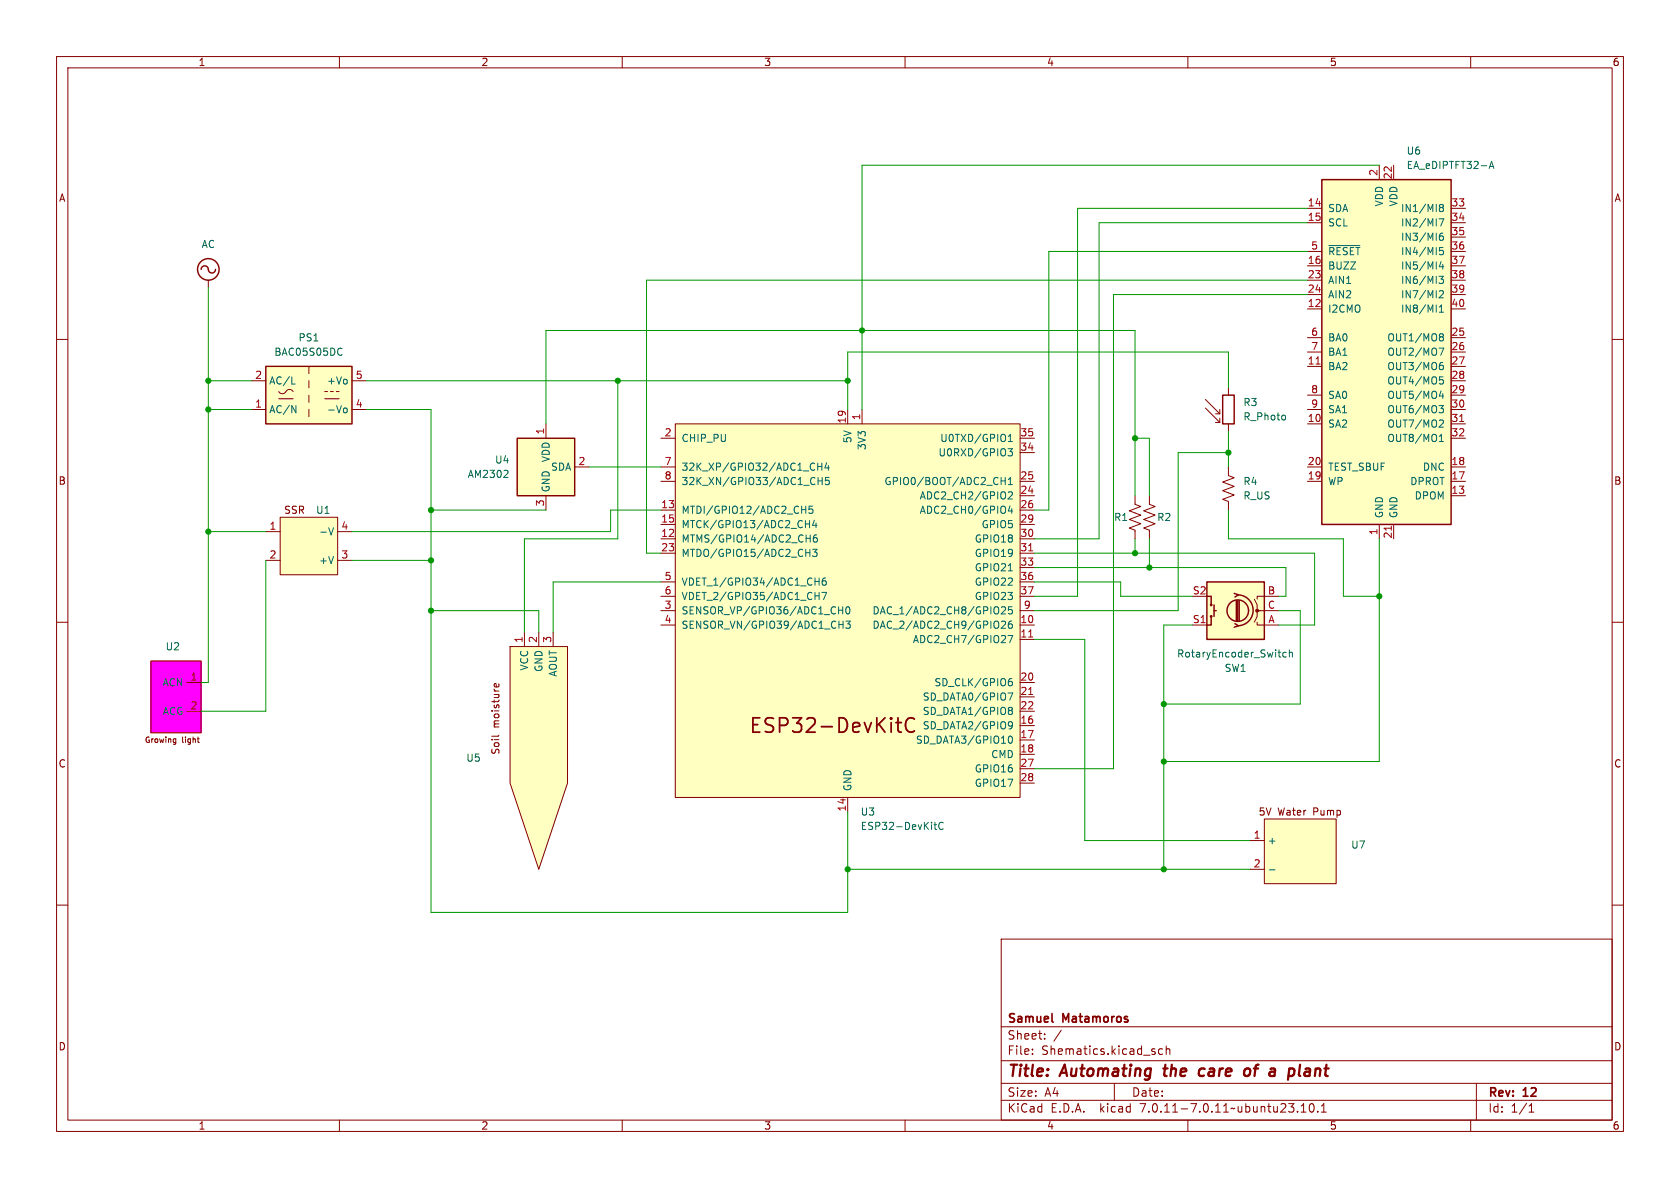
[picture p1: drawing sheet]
<svg xmlns="http://www.w3.org/2000/svg" width="297mm" height="210mm" viewBox="0 0 297 210" stroke-linecap="round" stroke-linejoin="round" font-family="sans-serif">
<g fill="none" stroke="#840000" stroke-width=".18">
<path d="M10 10h277v190h-277zM12 12h273v186h-273zM60 10v2M110 10v2M160 10v2M210 10v2M260 10v2M231.1 36.8h2.6M231.1 39.4h2.6M243.8 29.2v2.6M246.4 29.2v2.6M256.5 36.8h2.6"/>
<path d="M256.5 39.4h2.6M10 60h2M231.1 54.6h2.6M231.1 47h2.6M231.1 49.5h2.6M231.1 52.1h2.6M231.1 59.7h2.6M231.1 44.5h2.6M256.5 54.6h2.6M256.5 47h2.6M256.5 49.5h2.6M256.5 52.1h2.6"/>
<path d="M256.5 59.7h2.6M256.5 41.9h2.6M256.5 44.5h2.6M285 60h2M213.1 72.1l2.5 2.6M213.1 70.6l2.5 2.6M214.9 74.7h.7M214.9 73.2h.7M215.6 72.4v.8M215.6 73.9v.8M217.2 68.6v1.3M217.2 74.9v1.3"/>
<path d="M231.1 74.9h2.6M231.1 64.8h2.6M231.1 62.2h2.6M231.1 69.9h2.6M231.1 72.4h2.6M256.5 74.9h2.6M256.5 64.8h2.6M256.5 62.2h2.6M256.5 67.3h2.6M256.5 69.9h2.6M256.5 72.4h2.6M256.5 77.5h2.6"/>
<path d="M47 94h2.5M47 99.1h2.5M49.5 91.4h10.2v10.2h-10.2zM59.7 94h2.5M59.7 99.1h2.5M200.7 87.6v1.6l1 .3-2.1 .8 2.1 .8-2.1 .7 2.1 .8-2.1 .7 1.1 .4v1.6M217.2 82.6v1.5l1 .4-2 .7 2 .8-2 .7 2 .8-2 .8 1 .3v1.6M231.1 85.1h2.6M231.1 82.6h2.6M243.8 92.7v2.6M246.4 92.7v2.6M256.5 87.6h2.6"/>
<path d="M256.5 85.1h2.6M256.5 82.6h2.6M10 110h2M26.7 116.8h8.9v12.7h-8.9zM285 110h2M30.8 130.6l.3 .1M31.1 130.6v.8l-.2 .2M31.1 131.2l-.3 .1M33 120.7h2.6M33 125.7h2.6M34.9 130.6h.3M35.1 131.2l.1 .1"/>
<path d="M10 160h2M221 148.6h2.5M221 153.7h2.5M223.5 144.8h12.7v11.4h-12.7zM285 160h2M177 166h108v32h-108zM60 198v2M110 198v2M160 198v2M177 194.5h108M177 191.5h108M177 187.5h108"/>
<path d="M177 181.5h108M182.5 186.3v.1M182.5 185.5v.1M184.7 183.6v.1M184.7 182.8v.1M187.6 182.1l-1.3 2M197 191.5v3M205.5 185.5l-.4-.1-.3 .3v.4l.2 .2h.5M206.2 185.5l.2-.1 .3 .1 .1 .9M206.2 184.9v1.5M210 198v2M229.4 196.5v.1"/>
<path d="M230 196.6h.9M230 195.5l.5-.4v1.5M231.6 195.2l.2-.1a.81 .81 0 0 1 .6 .6 .81 .81 0 0 1-.3 .8l-.1 .1a.81 .81 0 0 1-.4-1.4zM233 196.5v.1M233.6 196.6h.9M233.6 195.5l.4-.4v1.5M260 198v2M261 191.5v6.5M270.3 196.6h.9M270.3 195.5l.4-.4v1.5"/>
</g>
<path d="M205.7 188.9h.7M206 188.2l-.2 1.7 .3 .3M213 189a.66 .66 0 0 0-1 .3l-.1 .5 .2 .3 .2 .1 .5-.1M220.4 188.9h.3l.3 .2v.7a.62 .62 0 0 1-.7 .4M221.7 188.9h.7M229.8 188.2l-.2 1.7M231 188.9l-.2 .1M231.4 189.4h-.5a.4 .4 0 0 0-.3 .4 .4 .4 0 0 0 .2 .4h.5" fill="none" stroke="#840000" stroke-width=".4"/>
<path d="M186 180.5l.2 .2" fill="none" stroke="#840000" stroke-width=".3"/>
<g fill="#ffffc2" stroke="#ffffc2" stroke-width=".18">
<path d="M233.7 31.8h22.8v60.9h-22.8z"/>
<path d="M223.5 144.8h12.7v11.4h-12.7z"/>
<path d="M49.5 91.4h10.2v10.2h-10.2z"/>
</g>
<path d="M233.7 31.8h22.8v60.9h-22.8zM216.2 69.9h2v5h-2z" fill="none" stroke="#840000" stroke-width=".25"/>
<path d="M232.7 64.4h.7M258.1 74.5h.7M246 93v.7" fill="none" stroke="#a90000" stroke-width=".18"/>
<g fill="none" stroke="#006464" stroke-width=".18">
<path d="M254.4 38.7h.8l-.5 1.2M254.7 36.7l-.2-.3 .2-.3 .4 .1 .1 .2-.3 .3M254.7 36.7l-.2 .2v.4l.2 .1 .4-.1 .1-.1v-.3l-.3-.2M254.7 36.7h.2M263.3 29.8l.4-1.3 .4 1.3M263.4 29.4h.6M234.9 43.4h5.5M254.4 48.8h.8l-.4 .5 .3 .1v.6l-.2 .1-.5-.1M254.5 51.5l.4-.1 .3 .3-.8 .9h.8M254.5 54.3l.3-.4v1.3M254.5 55.2h.7M254.7 59l.4 .1 .1 .1-.3 .3"/>
<path d="M254.7 59.5h.2M254.8 46.2l-.3 .9h.7M254.9 59.5l.3 .3v.2l-.1 .2-.4 .1M255.1 41.2l-.4 .1a.86 .86 0 0 0 0 1.2l.4-.1 .1-.5-.3-.2-.3 .1-.1 .1M255.1 46.7v.9M255.1 43.8h-.6v.6l.1-.2 .5 .1 .1 .2-.1 .4-.2 .1-.4-.1M227.1 73.5l.2 .1-.2 .6M254.4 71.7h.8l-.4 .5 .3 .1 .1 .4-.3 .3h-.3M254.4 61.5h.8l-.5 1.3M254.5 70h.7M254.5 78h.7M254.5 77.1l.3-.3v1.2"/>
<path d="M254.5 66.6h.6M254.6 67.1h.3l.3 .2-.1 .5-.5 .1M254.6 74.2l.5 .1 .1 .3-.8 .9h.8M254.7 64.6h.4l.1 .2-.1 .4-.4 .1M255.1 64.1h-.4M255.1 69.6v.8M59 93.3l-.5 1.3M224.4 153.8h1"/>
</g>
<path d="M26.7 116.8h8.9v12.7h-8.9z" fill="#f0f" stroke="#f0f" stroke-width=".18"/>
<path d="M90.2 114.3h10.1v24.1l-5.1 15.3-5-15.3z" fill="#ffffc2"/>
<g fill="none" stroke="#840000" stroke-width=".18">
<path d="M36.8 49.5v1.3M44.4 72.4h2.6M44.4 67.3h2.6M49.3 69.2a.78 .78 0 0 0 .8 .4 .78 .78 0 0 0 .6-.6 .73 .73 0 0 1 1.1 .2M49.3 70.5h2.5M54.6 64.8v1.2M54.6 67.3v1.3M54.6 69.9v1.2M54.6 72.4v1.3M57.4 70.5h2.5M57.4 69.2h.5M58.4 69.2h.5"/>
<path d="M59.4 69.2h.5M62.2 72.4h2.6M62.2 67.3h2.6M96.5 74.9v2.6M116.8 77.5h2.6M119.4 74.9h60.9v66.1h-60.9zM149.9 72.4v2.5M152.4 72.4v2.5M180.3 77.5h2.6M96.5 87.6v2.6M101.6 82.6h2.5M116.8 82.6h2.6"/>
<path d="M116.8 95.3h2.6M116.8 90.2h2.6M116.8 92.7h2.6M116.8 97.8h2.6M116.8 85.1h2.6M180.3 95.3h2.6M180.3 90.2h2.6M180.3 92.7h2.6M180.3 97.8h2.6M180.3 87.6h2.6M180.3 85.1h2.6M180.3 80h2.6"/>
<path d="M203.2 87.6v1.6l1 .3-2 .8 2 .8-2 .7 2 .8-2 .7 1 .4v1.6M90.2 114.3h10.1v24.1l-5.1 15.3-5-15.3zM92.7 111.8v2.5M95.2 111.8v2.5M97.8 111.8v2.5M116.8 110.5h2.6M116.8 105.4h2.6M116.8 108h2.6M116.8 102.9h2.6M180.3 110.5h2.6M180.3 105.4h2.6M180.3 108h2.6"/>
<path d="M180.3 113h2.6M180.3 100.3h2.6M180.3 102.9h2.6M210.8 110.5h2.6M221.7 105.9l.5 1v1.1h3.9M222.2 110v.5h3.9M222.8 108h-.6v1l-.5 1M226.1 105.4h-3.9v.5M87.4 121.4v-.4l.3-.2 .1 .6M88.1 120.9v.5M88.2 130l-.1 .1M180.3 128.3h2.6"/>
<path d="M180.3 130.8h2.6M180.3 133.4h2.6M180.3 120.7h2.6M180.3 123.2h2.6M180.3 125.7h2.6M180.3 135.9h2.6M180.3 138.4h2.6M149.9 141v2.5"/>
</g>
<g fill="#ffffc2" stroke="#ffffc2" stroke-width=".18">
<path d="M213.4 102.9h10.1v10.1h-10.1z"/>
<path d="M91.4 77.5h10.2v10.1h-10.2z"/>
<path d="M47 64.8h15.2v10.1h-15.2z"/>
<path d="M119.4 74.9h60.9v66.1h-60.9z"/>
</g>
<g fill="none" stroke="#840000" stroke-width=".25">
<path d="M35.6 47.6a.67 .67 0 0 1 .7-.6 .67 .67 0 0 1 .6 .8 .64 .64 0 0 0 .7 .4 .64 .64 0 0 0 .5-.6M47 64.8h15.2v10.1h-15.2zM91.4 77.5h10.2v10.1h-10.2zM213.4 102.9h10.1v10.1h-10.1zM213.4 105.4h.7v1.5M214.1 109v1.5h-.7M214.6 108h.4M214.6 106.9v2.1M218.2 104.9l.7 .3-.6 .3M218.3 110.2l.6 .4-.7 .3M218.6 106.2v3.5M218.8 105.2a2.73 2.73 0 0 1 2.7 2.7 2.73 2.73 0 0 1-2.7 2.7"/>
<path d="M218.8 106.2v3.5M219.1 106.2v3.5"/>
<circle cx="36.8" cy="47.6" r="1.9"/>
<circle cx="214.1" cy="106.9" r=".13"/>
<circle cx="214.1" cy="109" r=".13"/>
<circle cx="218.8" cy="108" r="1.9"/>
</g>
<circle cx="222.2" cy="107.9" r=".25" fill="#840000" stroke="#840000" stroke-width=".18"/>
<g fill="none" stroke="#006464" stroke-width=".18">
<path d="M51.6 71.7l.7 1.3v-1.3M51.6 67.9h.6M60.2 61.5l.3 .2M60.5 62.7l-.3 .1M61 72.1l.3 .1 .1 .2-.1 .4-.3 .2M178.2 79.3h.8l-.4 .5 .3 .1v.6l-.2 .1-.4-.1M178.3 77.1l.3-.3v1.2M178.3 78h.7M89.7 83.2l.1 .2v.3l-.8 .7h.8M141.7 90.1h.7M142.4 92.6h.7M142.4 89.5v1.2"/>
<path d="M142.4 97.7h.8M142.5 95.2h.7M143.1 92v1.3M143.2 97.1v1.3M143.2 94.6v1.2M143.7 89.5h-.6l-.1 .6 .2-.1h.4l.1 .2v.4l-.2 .1-.5-.1M143.7 97.1h.7l-.4 .5 .4 .1v.5l-.2 .2-.5-.2M144 92l-.3 .9h.7M144.3 92.4v.9M144.4 94.6h-.4a.86 .86 0 0 0 0 1.2l.4-.1 .1-.4-.2-.3-.4 .1-.1 .2M144.6 81.9v1.2M144.6 82.5h.7"/>
<path d="M144.6 85h.8M144.6 84.4v1.3M145.3 81.9v1.2M145.4 84.4v1.3M146.1 81.8l-.3 .9h.8M146.4 82.3v.8M146.6 84.4h-.6l-.1 .6 .2-.1h.4l.1 .2v.4l-.2 .2-.5-.2M177 85h.7M177.7 84.4v1.3M178.3 87.1l.4-.2 .3 .4-.8 .9h.8M178.3 85.7h.7M178.3 84.8l.3-.4v1.3"/>
<path d="M178.6 89.4l-.3 .9h.7M178.9 89.9v.8M144.1 102.8h.7M144.1 105.3h.7M144.8 102.2v1.2M144.8 104.7v1.3M145.3 104.7h.8l-.5 1.3M146 102.2h-.4a.86 .86 0 0 0 0 1.2l.4-.1 .1-.4-.3-.2h-.3l-.1 .2M148.3 107.9h.7M148.3 110.4h.7M149 107.3v1.2M149 109.8v1.3"/>
<path d="M149.5 109.8h.8l-.4 .5 .4 .1v.5l-.2 .2-.6-.2M149.7 107.3h.1a.68 .68 0 0 1 .5 .6 .68 .68 0 0 1-.5 .6 .84 .84 0 0 1-.1-1.2zM177 109.9l.5-.1 .3 .4-.8 .9h.8M177 107.4l.5-.1 .3 .3-.8 .9h.8M178.2 112.3h.8l-.5 1.3M178.3 100.9h.7M178.9 109.8l-.4 .1a.86 .86 0 0 0 0 1.2l.4-.2 .1-.4-.3-.2h-.3l-.1 .2M178.9 120h-.4l-.2 .3M178.9 107.3h-.6v.6l.1-.2 .5 .1 .1 .2-.1 .4-.2 .1-.4-.1M227.4 115.4l-.4-.1-.2 .2 .1 .6h.5M227.9 115.4l.2-.1 .3 .1 .1 .7M227.9 114.9v1.2"/>
<path d="M178.2 122.5h.8l-.5 1.3M178.4 120.5l.3-.1 .3 .3-.1 .5h-.5M178.4 130.2l.2-.1a.68 .68 0 0 1 .4 .7 .68 .68 0 0 1-.4 .6l-.2-.1M178.5 125h.2l.3 .3-.3 .3M178.5 127.6l.4 .1a.84 .84 0 0 1-.3 1.1M178.5 125.6h.2M178.7 125.6l.3 .2v.3l-.1 .1-.4 .1M179 128.1l-.1 .2-.4 .1M165.1 145.8h.5M165.3 145.4v1l.3 .2M166.7 145.5a.6 .6 0 0 0-.8 .4 .6 .6 0 0 0 .6 .7l.2-.1"/>
</g>
<path d="M158.4 127.7h1M158.7 126.9v2.2l.2 .2 .5 .1M161.7 127.1a.95 .95 0 0 0-1.1-.1 .95 .95 0 0 0-.5 1 1.08 1.08 0 0 0 .3 1.1 1.08 1.08 0 0 0 1.1 .2l.2-.1" fill="none" stroke="#840000" stroke-width=".32"/>
<path d="M181.9 97.4h.7M181.9 112.6h.7M181.9 122.8h.7" fill="none" stroke="#a90000" stroke-width=".18"/>
<g fill="none" stroke="#009600" stroke-width=".18">
<path d="M231.1 39.4h-36.8v55.9h-11.4M231.1 36.8h-40.6v68.6h-7.6M243.8 29.2h-91.4v43.2M36.8 50.8v69.9h-1.2M231.1 52.1h-34.3v83.8h-13.9M231.1 44.5h-45.7v45.7h-2.5M231.1 49.5h-116.8v48.3h2.5M36.8 67.3h7.6M36.8 72.4h7.6M64.8 67.3h85.1M64.8 72.4h11.4v88.9h73.7v-17.8M96.5 74.9v-16.5h104.2v29.2"/>
<path d="M109.2 67.3v28h-16.5v16.5M200.7 77.5h2.5v10.1M217.2 68.6v-6.4h-67.3v10.2M217.2 76.2v6.4M36.8 94h10.2M47 99.1v26.6h-11.4M62.2 99.1h14M76.2 90.2h20.3M104.1 82.6h12.7M116.8 90.2h-8.9v3.8h-45.7M182.9 97.8h49.5v12.7h-6.3M200.7 95.3v2.5"/>
<path d="M203.2 95.3v5M217.2 90.2v5.1h20.3v10.1h6.3M217.2 80h-8.9v28h-25.4M243.8 95.3v39.3h-38.1M76.2 108h19v3.8M116.8 102.9h-19v8.9M182.9 113h8.9v35.6h29.2M182.9 102.9h15.2v2.5h12.7M182.9 100.3h44.4v5.1h-1.2M210.8 110.5h-5.1v43.2M226.1 108h3.8v16.5h-24.2M149.9 153.7h71.1"/>
</g>
<g fill="#009600" stroke="#009600" stroke-width=".18">
<circle cx="152.4" cy="58.4" r=".46"/>
<circle cx="149.9" cy="67.3" r=".46"/>
<circle cx="109.2" cy="67.3" r=".46"/>
<circle cx="200.7" cy="97.8" r=".46"/>
<circle cx="200.7" cy="77.5" r=".46"/>
<circle cx="217.2" cy="80" r=".46"/>
<circle cx="205.7" cy="124.5" r=".46"/>
<circle cx="205.7" cy="134.6" r=".46"/>
<circle cx="149.9" cy="153.7" r=".46"/>
<circle cx="205.7" cy="153.7" r=".46"/>
<circle cx="243.8" cy="105.4" r=".46"/>
<circle cx="203.2" cy="100.3" r=".46"/>
<circle cx="76.2" cy="90.2" r=".46"/>
<circle cx="76.2" cy="99.1" r=".46"/>
<circle cx="76.2" cy="108" r=".46"/>
<circle cx="36.8" cy="94" r=".46"/>
<circle cx="36.8" cy="72.4" r=".46"/>
<circle cx="36.8" cy="67.3" r=".46"/>
</g>
<text font-size="3.5" fill="#840000" x="132.3" y="130">ESP32-DevKitC</text>
<g font-size="2.8" fill="#840000">
<text x="178" y="190.9">Title:</text>
<text x="187.7" y="190.9">Automating</text>
<text x="206.6" y="190.9">the</text>
<text x="213.6" y="190.9">care</text>
<text x="222.4" y="190.9">of</text>
<text x="227.7" y="190.9">a</text>
<text x="231.8" y="190.9">plant</text>
</g>
<g font-size="2.1" fill="#840000">
<text x="178" y="184">Sheet:</text>
<text x="178" y="181.2">Samuel</text>
<text x="188" y="181.2">Matamoros</text>
<text x="178" y="186.7">File:</text>
<text x="184.1" y="186.7">Shematics.kicad_sch</text>
<text x="178" y="196.9">KiCad</text>
<text x="178" y="194.1">Size:</text>
<text x="184.7" y="194.1">A4</text>
<text x="185.7" y="196.9">E.D.A.</text>
<text x="194.6" y="196.9">kicad</text>
<text x="200" y="194.1">Date:</text>
<text x="201.8" y="196.9">7.0.11-7.0.11~ubuntu23.10.1</text>
<text x="263" y="194.3">Rev:</text>
<text x="263" y="196.9">Id:</text>
<text x="267.1" y="196.9">1/1</text>
<text x="269.4" y="194.3">12</text>
</g>
<g font-size="1.8" fill="#840000">
<text x="35" y="11.9">1</text>
<text x="85" y="11.9">2</text>
<text x="135" y="11.9">3</text>
<text x="185" y="11.9">4</text>
<text x="235" y="11.9">5</text>
<text x="285" y="11.9">6</text>
<text x="10.3" y="35.9">A</text>
<text x="285.3" y="35.9">A</text>
<text x="10.3" y="85.9">B</text>
<text x="285.3" y="85.9">B</text>
<text x="50.1" y="91">SSR</text>
<text x="88.5" y="128.7" transform="rotate(-90 88.5 128.7)">moisture</text>
<text x="10.3" y="135.9">C</text>
<text x="88.5" y="133.5" transform="rotate(-90 88.5 133.5)">Soil</text>
<text x="285.3" y="135.9">C</text>
<text x="222.4" y="144.4">5V</text>
<text x="225.9" y="144.4">Water</text>
<text x="232.3" y="144.4">Pump</text>
<text x="10.3" y="185.9">D</text>
<text x="285.3" y="185.9">D</text>
<text x="35" y="199.9">1</text>
<text x="85" y="199.9">2</text>
<text x="135" y="199.9">3</text>
<text x="185" y="199.9">4</text>
<text x="235" y="199.9">5</text>
<text x="285" y="199.9">6</text>
</g>
<g font-size="1.8" fill="#006464">
<text x="248.6" y="27.5">U6</text>
<text x="248.6" y="30.1">EA_eDIPTFT32-A</text>
<text x="234.7" y="37.7">SDA</text>
<text x="234.7" y="40.2">SCL</text>
<text x="244.7" y="36.6" transform="rotate(-90 244.7 36.6)">VDD</text>
<text x="247.2" y="36.6" transform="rotate(-90 247.2 36.6)">VDD</text>
<text x="247.6" y="37.7">IN1/MI8</text>
<text x="247.6" y="40.2">IN2/MI7</text>
<text x="35.5" y="44">AC</text>
<text x="234.7" y="47.9">BUZZ</text>
<text x="234.7" y="45.3">~{RESET}</text>
<text x="247.6" y="42.8">IN3/MI6</text>
<text x="247.6" y="45.3">IN4/MI5</text>
<text x="247.6" y="47.9">IN5/MI4</text>
<text x="234.7" y="50.4">AIN1</text>
<text x="234.7" y="52.9">AIN2</text>
<text x="247.6" y="50.4">IN6/MI3</text>
<text x="247.6" y="52.9">IN7/MI2</text>
<text x="234.7" y="55.5">I2CMO</text>
<text x="247.6" y="55.5">IN8/MI1</text>
<text x="48.4" y="63.1">BAC05S05DC</text>
<text x="52.7" y="60.6">PS1</text>
<text x="234.7" y="65.6">BA2</text>
<text x="234.7" y="60.6">BA0</text>
<text x="234.7" y="63.1">BA1</text>
<text x="245.2" y="60.6">OUT1/MO8</text>
<text x="245.2" y="63.1">OUT2/MO7</text>
<text x="245.2" y="65.6">OUT3/MO6</text>
<text x="47.5" y="68.2">AC/L</text>
<text x="57.7" y="68.2">+Vo</text>
<text x="219.7" y="72">R3</text>
<text x="234.7" y="70.7">SA0</text>
<text x="245.2" y="68.2">OUT4/MO5</text>
<text x="245.2" y="70.7">OUT5/MO4</text>
<text x="47.5" y="73.3">AC/N</text>
<text x="57.7" y="73.3">-Vo</text>
<text x="219.7" y="74.5">R_Photo</text>
<text x="234.7" y="75.8">SA2</text>
<text x="234.7" y="73.3">SA1</text>
<text x="245.2" y="73.3">OUT6/MO3</text>
<text x="245.2" y="75.8">OUT7/MO2</text>
<text x="87.4" y="82.1">U4</text>
<text x="97.3" y="83.4">SDA</text>
<text x="97.4" y="81.8" transform="rotate(-90 97.4 81.8)">VDD</text>
<text x="120.4" y="78.3">CHIP_PU</text>
<text x="120.4" y="83.4">32K_XP/GPIO32/ADC1_CH4</text>
<text x="150.7" y="78.4" transform="rotate(-90 150.7 78.4)">5V</text>
<text x="153.3" y="79.7" transform="rotate(-90 153.3 79.7)">3V3</text>
<text x="165.8" y="80.9">U0RXD/GPIO3</text>
<text x="166.1" y="78.3">U0TXD/GPIO1</text>
<text x="234.7" y="83.4">TEST_SBUF</text>
<text x="245.2" y="78.3">OUT8/MO1</text>
<text x="251.5" y="83.4">DNC</text>
<text x="82.6" y="84.7">AM2302</text>
<text x="97.4" y="87.1" transform="rotate(-90 97.4 87.1)">GND</text>
<text x="120.4" y="86">32K_XN/GPIO33/ADC1_CH5</text>
<text x="156.3" y="86">GPIO0/BOOT/ADC2_CH1</text>
<text x="162.5" y="88.5">ADC2_CH2/GPIO2</text>
<text x="219.7" y="86">R4</text>
<text x="219.7" y="88.5">R_US</text>
<text x="234.7" y="86">WP</text>
<text x="249.2" y="86">DPROT</text>
<text x="250" y="88.5">DPOM</text>
<text x="55.8" y="91">U1</text>
<text x="56.3" y="94.8">-V</text>
<text x="120.4" y="91">MTDI/GPIO12/ADC2_CH5</text>
<text x="120.4" y="93.6">MTCK/GPIO13/ADC2_CH4</text>
<text x="162.5" y="91">ADC2_CH0/GPIO4</text>
<text x="173.4" y="93.6">GPIO5</text>
<text x="196.9" y="92.3">R1</text>
<text x="204.5" y="92.3">R2</text>
<text x="244.7" y="91.7" transform="rotate(-90 244.7 91.7)">GND</text>
<text x="247.2" y="91.7" transform="rotate(-90 247.2 91.7)">GND</text>
<text x="56.3" y="99.9">+V</text>
<text x="120.4" y="96.1">MTMS/GPIO14/ADC2_CH6</text>
<text x="120.4" y="98.7">MTDO/GPIO15/ADC2_CH3</text>
<text x="172.2" y="96.1">GPIO18</text>
<text x="172.2" y="98.7">GPIO19</text>
<text x="172.2" y="101.2">GPIO21</text>
<text x="120.4" y="103.7">VDET_1/GPIO34/ADC1_CH6</text>
<text x="120.4" y="106.3">VDET_2/GPIO35/ADC1_CH7</text>
<text x="172.2" y="103.7">GPIO22</text>
<text x="172.2" y="106.3">GPIO23</text>
<text x="120.4" y="108.8">SENSOR_VP/GPIO36/ADC1_CH0</text>
<text x="120.4" y="111.4">SENSOR_VN/GPIO39/ADC1_CH3</text>
<text x="154.1" y="111.4">DAC_2/ADC2_CH9/GPIO26</text>
<text x="154.1" y="108.8">DAC_1/ADC2_CH8/GPIO25</text>
<text x="161.3" y="113.9">ADC2_CH7/GPIO27</text>
<text x="29.2" y="115.2">U2</text>
<text x="93.6" y="118.6" transform="rotate(-90 93.6 118.6)">VCC</text>
<text x="96.1" y="118.9" transform="rotate(-90 96.1 118.9)">GND</text>
<text x="98.7" y="119.7" transform="rotate(-90 98.7 119.7)">AOUT</text>
<text x="208" y="116.4">RotaryEncoder_Switch</text>
<text x="216.4" y="119">SW1</text>
<text x="28.6" y="121.5">ACN</text>
<text x="163" y="124.1">SD_DATA0/GPIO7</text>
<text x="165.1" y="121.5">SD_CLK/GPIO6</text>
<text x="28.7" y="126.6">ACG</text>
<text x="161.8" y="131.7">SD_DATA3/GPIO10</text>
<text x="163" y="129.1">SD_DATA2/GPIO9</text>
<text x="163" y="126.6">SD_DATA1/GPIO8</text>
<text x="82.3" y="134.8">U5</text>
<text x="172.2" y="136.8">GPIO16</text>
<text x="175.1" y="134.2">CMD</text>
<text x="150.7" y="140" transform="rotate(-90 150.7 140)">GND</text>
<text x="172.2" y="139.3">GPIO17</text>
<text x="152.1" y="144.4">U3</text>
<text x="152.1" y="146.9">ESP32-DevKitC</text>
<text x="224" y="149.5">+</text>
<text x="238.8" y="150.2">U7</text>
</g>
<g font-size="1.8" fill="#a90000">
<text x="243.6" y="31.2" transform="rotate(-90 243.6 31.2)">2</text>
<text x="246.1" y="31.8" transform="rotate(-90 246.1 31.8)">22</text>
<text x="231.1" y="36.6">14</text>
<text x="231.1" y="39.1">15</text>
<text x="256.5" y="36.6">33</text>
<text x="256.5" y="39.1">34</text>
<text x="256.5" y="41.7">35</text>
<text x="231.1" y="46.7">16</text>
<text x="231.7" y="44.2">5</text>
<text x="256.5" y="44.2">36</text>
<text x="256.5" y="46.7">37</text>
<text x="231.1" y="49.3">23</text>
<text x="231.1" y="51.8">24</text>
<text x="256.5" y="49.3">38</text>
<text x="256.5" y="51.8">39</text>
<text x="231.1" y="54.4">12</text>
<text x="231.7" y="59.4">6</text>
<text x="256.5" y="59.4">25</text>
<text x="256.5" y="54.4">40</text>
<text x="231.1" y="64.5">11</text>
<text x="231.7" y="62">7</text>
<text x="256.5" y="62">26</text>
<text x="256.5" y="64.5">27</text>
<text x="45" y="67.1">2</text>
<text x="62.8" y="67.1">5</text>
<text x="231.7" y="69.6">8</text>
<text x="256.5" y="67.1">28</text>
<text x="256.5" y="69.6">29</text>
<text x="45" y="72.1">1</text>
<text x="62.8" y="72.1">4</text>
<text x="96.3" y="76.9" transform="rotate(-90 96.3 76.9)">1</text>
<text x="117.4" y="77.2">2</text>
<text x="149.6" y="75" transform="rotate(-90 149.6 75)">19</text>
<text x="152.1" y="74.4" transform="rotate(-90 152.1 74.4)">1</text>
<text x="180.3" y="77.2">35</text>
<text x="231.1" y="74.7">10</text>
<text x="231.7" y="72.1">9</text>
<text x="256.5" y="72.1">30</text>
<text x="256.5" y="74.7">31</text>
<text x="256.5" y="77.2">32</text>
<text x="102.2" y="82.3">2</text>
<text x="117.4" y="82.3">7</text>
<text x="180.3" y="79.8">34</text>
<text x="231.1" y="82.3">20</text>
<text x="256.5" y="82.3">18</text>
<text x="96.3" y="89.6" transform="rotate(-90 96.3 89.6)">3</text>
<text x="116.8" y="89.9">13</text>
<text x="117.4" y="84.8">8</text>
<text x="180.3" y="87.4">24</text>
<text x="180.3" y="84.8">25</text>
<text x="180.3" y="89.9">26</text>
<text x="231.1" y="84.8">19</text>
<text x="256.5" y="87.4">13</text>
<text x="256.5" y="84.8">17</text>
<text x="47.6" y="93.7">1</text>
<text x="60.3" y="93.7">4</text>
<text x="116.8" y="95">12</text>
<text x="116.8" y="92.5">15</text>
<text x="180.3" y="92.5">29</text>
<text x="180.3" y="95">30</text>
<text x="243.6" y="94.7" transform="rotate(-90 243.6 94.7)">1</text>
<text x="246.1" y="95.3" transform="rotate(-90 246.1 95.3)">21</text>
<text x="47.6" y="98.8">2</text>
<text x="60.3" y="98.8">3</text>
<text x="116.8" y="97.5">23</text>
<text x="180.3" y="97.5">31</text>
<text x="180.3" y="100.1">33</text>
<text x="117.4" y="107.7">3</text>
<text x="117.4" y="102.6">5</text>
<text x="117.4" y="105.2">6</text>
<text x="180.3" y="102.6">36</text>
<text x="180.3" y="105.2">37</text>
<text x="180.9" y="107.7">9</text>
<text x="210.8" y="105.2">S2</text>
<text x="224.1" y="105.2">B</text>
<text x="224.1" y="107.7">C</text>
<text x="92.5" y="113.7" transform="rotate(-90 92.5 113.7)">1</text>
<text x="95" y="113.7" transform="rotate(-90 95 113.7)">2</text>
<text x="97.5" y="113.7" transform="rotate(-90 97.5 113.7)">3</text>
<text x="117.4" y="110.2">4</text>
<text x="180.3" y="110.2">10</text>
<text x="180.3" y="112.8">11</text>
<text x="210.8" y="110.2">S1</text>
<text x="224.1" y="110.2">A</text>
<text x="33.6" y="120.4">1</text>
<text x="33.6" y="125.5">2</text>
<text x="180.3" y="120.4">20</text>
<text x="180.3" y="122.9">21</text>
<text x="180.3" y="125.5">22</text>
<text x="180.3" y="128">16</text>
<text x="180.3" y="130.6">17</text>
<text x="180.3" y="133.1">18</text>
<text x="180.3" y="135.6">27</text>
<text x="149.6" y="143.6" transform="rotate(-90 149.6 143.6)">14</text>
<text x="180.3" y="138.2">28</text>
<text x="221.5" y="148.3">1</text>
<text x="221.5" y="153.4">2</text>
</g>
<g font-size="1.4" fill="#840000">
<text x="25.5" y="131.5">Growing</text>
<text x="32.2" y="131.5">light</text>
</g>
</svg>
